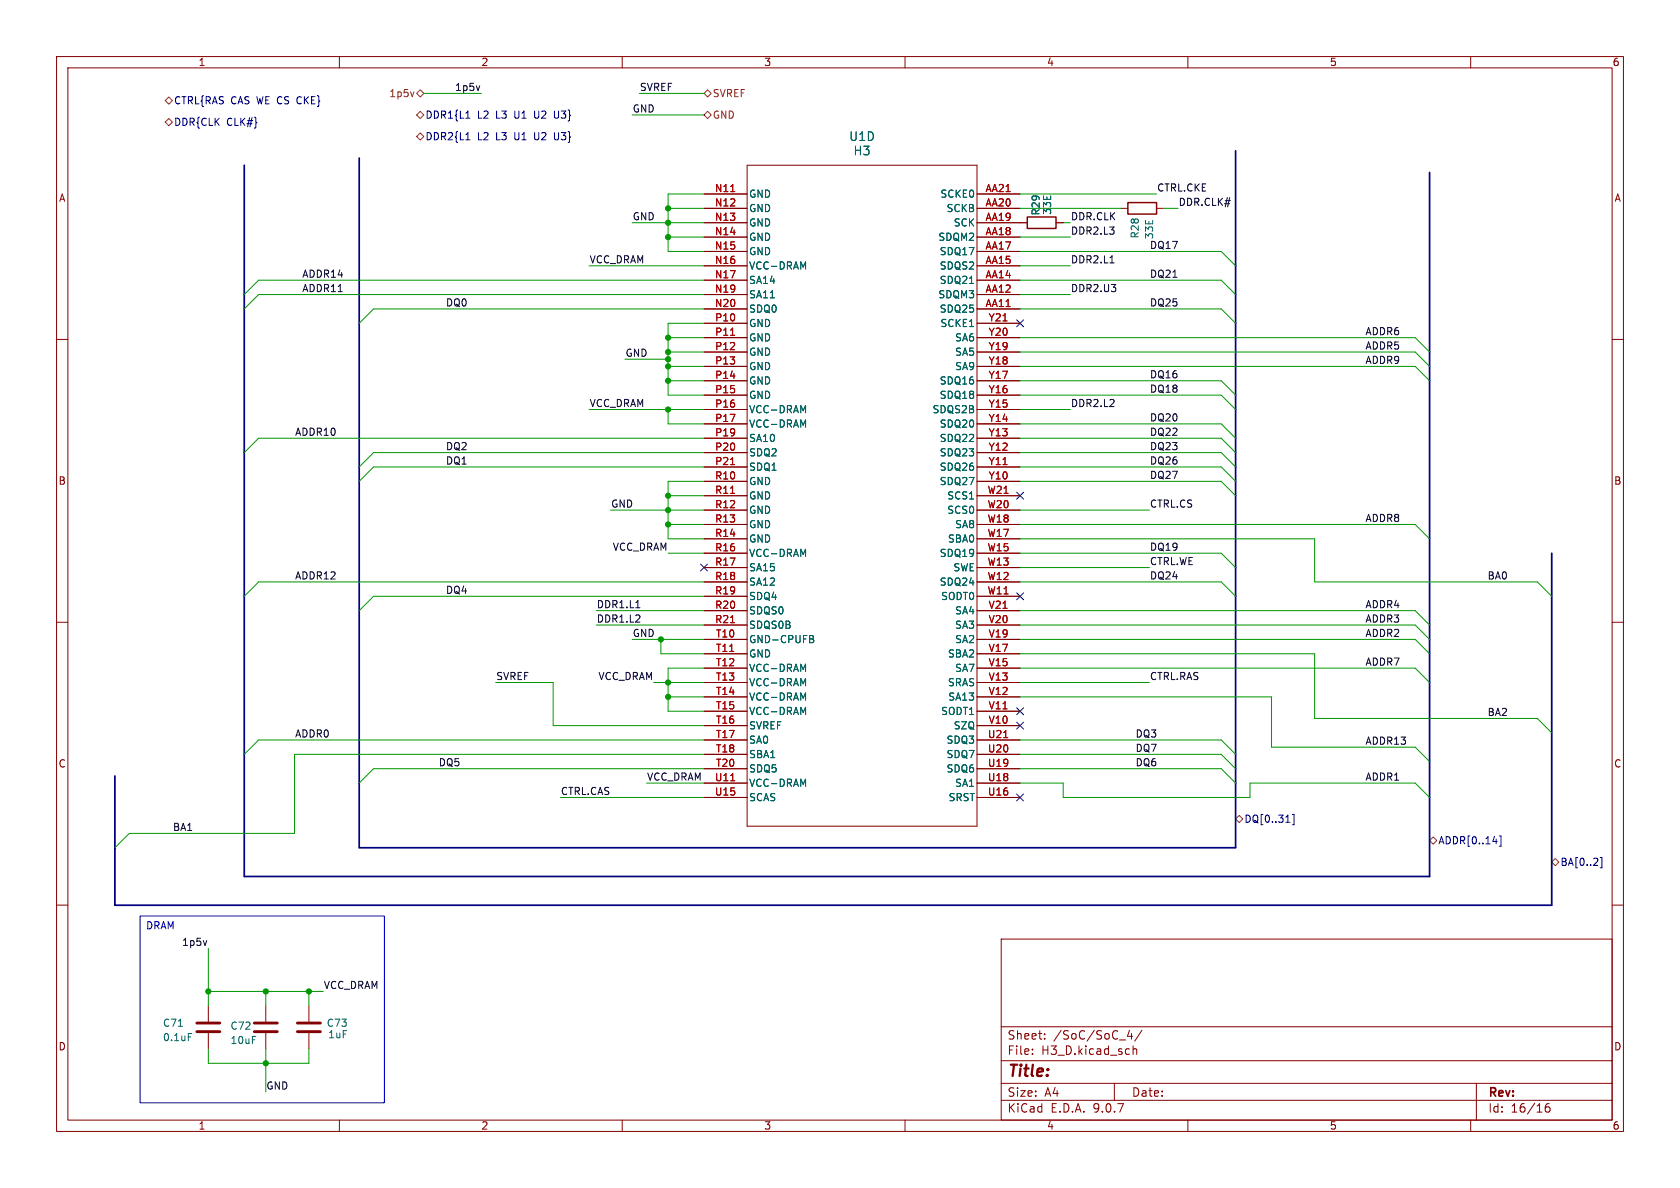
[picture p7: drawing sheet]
<svg xmlns="http://www.w3.org/2000/svg" width="297mm" height="210mm" viewBox="0 0 297 210" stroke-linecap="round" stroke-linejoin="round" font-family="sans-serif">
<g fill="none" stroke="#840000" stroke-width=".18">
<path d="M10 10h277v190h-277zM12 12h273v186h-273zM60 10v2M110 10v2M160 10v2M210 10v2M260 10v2M124.5 34.3h7.6M124.5 36.8h7.6M124.5 39.4h7.6M132.1 29.2h40.6v116.9h-40.6zM172.7 34.3h7.6"/>
<path d="M172.7 36.8h7.6M172.7 39.4h8.9M186.7 39.4h1.3M198.1 36.8h1.3M204.5 36.8h1.2M124.5 41.9h7.6M124.5 44.5h7.6M124.5 47h7.6M124.5 49.5h7.6M124.5 52.1h7.6M124.5 54.6h7.6M124.5 57.2h7.6"/>
<path d="M124.5 59.7h7.6M172.7 41.9h7.6M172.7 44.5h7.6M172.7 47h7.6M172.7 49.5h7.6M172.7 52.1h7.6M172.7 54.6h7.6M172.7 57.2h7.6M172.7 59.7h7.6M10 60h2M124.5 62.2h7.6M124.5 64.8h7.6"/>
<path d="M124.5 67.3h7.6M124.5 69.9h7.6M124.5 72.4h7.6M124.5 74.9h7.6M124.5 77.5h7.6M172.7 62.2h7.6M172.7 64.8h7.6M172.7 67.3h7.6M172.7 69.9h7.6M172.7 72.4h7.6M172.7 74.9h7.6M172.7 77.5h7.6"/>
<path d="M285 60h2M124.5 80h7.6M124.5 82.6h7.6M124.5 85.1h7.6M124.5 87.6h7.6M124.5 90.2h7.6M124.5 92.7h7.6M124.5 95.3h7.6M124.5 97.8h7.6M172.7 80h7.6M172.7 82.6h7.6M172.7 85.1h7.6"/>
<path d="M172.7 87.6h7.6M172.7 90.2h7.6M172.7 92.7h7.6M172.7 95.3h7.6M172.7 97.8h7.6M10 110h2M124.5 100.3h7.6M124.5 102.9h7.6M124.5 105.4h7.6M124.5 108h7.6M124.5 110.5h7.6M124.5 113h7.6"/>
<path d="M124.5 115.6h7.6M124.5 118.1h7.6M172.7 100.3h7.6M172.7 102.9h7.6M172.7 105.4h7.6M172.7 108h7.6M172.7 110.5h7.6M172.7 113h7.6M172.7 115.6h7.6M172.7 118.1h7.6M285 110h2M124.5 120.7h7.6"/>
<path d="M124.5 123.2h7.6M124.5 125.7h7.6M124.5 128.3h7.6M124.5 130.8h7.6M124.5 133.4h7.6M124.5 135.9h7.6M124.5 138.4h7.6M172.7 120.7h7.6M172.7 123.2h7.6M172.7 125.7h7.6M172.7 128.3h7.6M172.7 130.8h7.6"/>
<path d="M172.7 133.4h7.6M172.7 135.9h7.6M172.7 138.4h7.6M124.5 141h7.6M172.7 141h7.6M10 160h2M36.8 177.8v2.8M47 177.8v2.8M54.6 177.8v2.8M177 166h108v32h-108zM285 160h2M36.8 182.6v2.8"/>
<path d="M47 182.6v2.8M54.6 182.6v2.8M60 198v2M110 198v2M160 198v2M177 194.5h108M177 191.5h108M177 187.5h108M177 181.5h108M182.5 186.3v.1M182.5 185.5v.1M184.7 183.6v.1"/>
<path d="M184.7 182.8v.1M197 191.5v3M199.7 182.1l-.4 1.1h.9M200 182.7v1M200.3 184.9v1.5M200.3 185.5l.2-.1 .4 .1 .1 .9M201.9 182.1l-1.3 2M210 198v2M260 198v2M261 191.5v6.5M273.9 195.1a.59 .59 0 0 0-.7 .6v.6l.1 .2 .4 .1 .3-.1v-.5l-.1-.3h-.4l-.3 .3"/>
</g>
<path d="M129.2 33.9h.7M129.1 59.3h.8M129.1 82.1h.8M129.1 87.2h.8M129.1 110.1h.8M129.2 138h.7M177.4 130.4h.8" fill="none" stroke="#a90000" stroke-width=".18"/>
<g fill="none" stroke="#006464" stroke-width=".18">
<path d="M142 47.2l.4-.9v1.3M171.4 50.1h.7M142 72.6l.4-.9v1.3M142 75.1l.4-.9v1.3M142 98l.4-.9v1.3M142 118.3l.4-.9v1.3M143.1 112.3l.6 .2 .1 .2-.2 .2M143.1 112.9h.5M143.6 112.9l.3 .3-.1 .3-.7 .1M142 120.9l.4-.9v1.2M142 123.4l.4-.9v1.3M142 125.9l.4-.9v1.3"/>
<path d="M142 138.6l.4-.9v1.3M31.5 181.4h.8M33.3 182.7h.6"/>
</g>
<path d="M34.8 182.4h4.1M34.8 180.8h4.1M45 182.4h4M45 180.8h4M52.6 182.4h4M52.6 180.8h4" fill="none" stroke="#840000" stroke-width=".51"/>
<path d="M181.6 38.4h5.1v2h-5.1zM199.4 35.8h5.1v2h-5.1z" fill="none" stroke="#840000" stroke-width=".25"/>
<path d="M29.2 17.8l.6-.7 .7 .7-.7 .6zM73.2 16.2l-.3 .9M73.7 16.5l.6-.6 .6 .6-.6 .6zM74.3 19.7l.6 .6-.6 .7-.6-.7zM124.5 16.5l.6-.6 .6 .6-.6 .6zM125.1 19.7l.6 .6-.6 .7-.6-.7zM29.2 21.6l.6-.6 .7 .6-.7 .6zM73.7 24.1l.6-.6 .6 .6-.6 .7zM218.4 144.8l.7-.7 .6 .7-.6 .6zM252.7 148.6l.7-.6 .6 .6-.6 .6zM274.3 152.4l.7-.6 .6 .6-.6 .6z" fill="none" stroke="#725600" stroke-width=".18"/>
<g fill="none" stroke="#000084" stroke-width=".18">
<path d="M98 19.6v1.1l.3 .2M82.4 20.9h.7M82.4 24.7h.7M98 23.4v1.1l.3 .2M179.7 56.5l1.2 1.3M180.9 56.5l-1.2 1.3M123.9 99.7l1.2 1.2M125.1 99.7l-1.2 1.2M179.7 87l1.2 1.2M180.9 87l-1.2 1.2M179.7 104.8l1.2 1.2M180.9 104.8l-1.2 1.2"/>
<path d="M179.7 125.1l1.2 1.2M179.7 127.7l1.2 1.2M180.9 125.1l-1.2 1.2M180.9 127.7l-1.2 1.2M179.7 140.4l1.2 1.2M180.9 140.4l-1.2 1.2M227.3 145.4h.7M228.5 144h.3v1.8h-.3M263.9 148.7h.8M265.1 147.8h.3v1.8h-.3M282.9 151.6h.3v1.8h-.3"/>
</g>
<path d="M84.8 15.2l-.3 .8M196.2 46.5h.8M112.4 107.4h.7M36.5 166.3l-.3 .8" fill="none" stroke="#0f0f0f" stroke-width=".18"/>
<path d="M43.2 29.2v125.7h209.5v-124.4M218.4 26.7v123.2h-154.9v-122M274.3 97.8v62.2h-254v-22.8" fill="none" stroke="#000084" stroke-width=".3"/>
<g fill="none" stroke="#009600" stroke-width=".18">
<path d="M74.9 16.5h10.2M113 16.5h11.5M111.8 39.4h12.7M111.8 20.3h12.7M118.1 36.8h6.4M124.5 34.3h-6.4v10.2h6.4M180.3 36.8h17.8M180.3 34.3h24.2M188 39.4h1.2M205.7 36.8h2.6M104.1 47h20.4M118.1 59.7h6.4"/>
<path d="M118.1 41.9h6.4M124.5 57.2h-6.4v12.7h6.4M124.5 54.6h-58.5l-2.5 2.6M124.5 52.1h-78.8l-2.5 2.5M124.5 49.5h-78.8l-2.5 2.6M180.3 47h8.9M180.3 59.7h69.9l2.5 2.5M180.3 54.6h35.6l2.5 2.6M180.3 52.1h8.9M180.3 49.5h35.6l2.5 2.6M180.3 41.9h8.9M180.3 44.5h35.6l2.5 2.5"/>
<path d="M104.1 72.4h20.4M110.5 63.5h7.6M118.1 72.4v2.5h6.4M118.1 67.3h6.4M118.1 64.8h6.4M118.1 62.2h6.4M124.5 77.5h-78.8l-2.5 2.5M180.3 72.4h8.9M180.3 67.3h35.6l2.5 2.6M180.3 64.8h69.9l2.5 2.5M180.3 69.9h35.6l2.5 2.5M180.3 74.9h35.6l2.5 2.6"/>
<path d="M180.3 62.2h69.9l2.5 2.6M180.3 77.5h35.6l2.5 2.5M107.9 90.2h16.6M118.1 92.7h6.4M118.1 97.8h6.4M118.1 87.6h6.4M124.5 85.1h-6.4v10.2h6.4M124.5 82.6h-58.5l-2.5 2.5M124.5 80h-58.5l-2.5 2.6M180.3 92.7h69.9l2.5 2.6M180.3 97.8h35.6l2.5 2.5M180.3 95.3h52.1v7.6h39.4l2.5 2.5"/>
<path d="M180.3 85.1h35.6l2.5 2.5M180.3 82.6h35.6l2.5 2.5M180.3 80h35.6l2.5 2.6M180.3 90.2h22.9M105.4 108h19.1M105.4 110.5h19.1M111.8 113h12.7M116.8 113v2.6h7.7M124.5 118.1h-6.4v7.6h6.4M124.5 105.4h-58.5l-2.5 2.6M124.5 102.9h-78.8l-2.5 2.5M180.3 108h69.9l2.5 2.5"/>
<path d="M180.3 115.6h52.1v11.4h39.4l2.5 2.5M180.3 118.1h69.9l2.5 2.6M180.3 113h69.9l2.5 2.6M180.3 110.5h69.9l2.5 2.5M180.3 102.9h35.6l2.5 2.5M180.3 100.3h22.9M87.6 120.7h10.2v7.6h26.7M114.3 138.4h10.2M115.6 120.7h8.9M118.1 123.2h6.4M124.5 135.9h-58.5l-2.5 2.5M124.5 133.4h-72.4v13.9h-29.2l-2.6 2.6"/>
<path d="M124.5 130.8h-78.8l-2.5 2.6M180.3 120.7h22.9M180.3 135.9h35.6l2.5 2.5M180.3 130.8h35.6l2.5 2.6M180.3 133.4h35.6l2.5 2.5M180.3 138.4h7.7v2.6h33v-2.6h29.2l2.5 2.6M180.3 123.2h44.5v8.9h25.4l2.5 2.5M99.1 141h25.4M36.8 167.6v10.2M36.8 175.3h20.3M47 175.3v2.5M54.6 175.3v2.5"/>
<path d="M36.8 185.4v2.6h17.8v-2.6M47 185.4v7.6"/>
</g>
<path d="M24.8 161.9h43.1v33h-43.1z" fill="none" stroke="#0000c2" stroke-width=".18"/>
<g fill="#009600" stroke="#009600" stroke-width=".18">
<circle cx="116.8" cy="113" r=".46"/>
<circle cx="118.1" cy="120.7" r=".46"/>
<circle cx="118.1" cy="123.2" r=".46"/>
<circle cx="118.1" cy="41.9" r=".46"/>
<circle cx="118.1" cy="59.7" r=".46"/>
<circle cx="118.1" cy="39.4" r=".46"/>
<circle cx="118.1" cy="72.4" r=".46"/>
<circle cx="118.1" cy="67.3" r=".46"/>
<circle cx="118.1" cy="92.7" r=".46"/>
<circle cx="118.1" cy="64.8" r=".46"/>
<circle cx="118.1" cy="62.2" r=".46"/>
<circle cx="118.1" cy="63.5" r=".46"/>
<circle cx="118.1" cy="90.2" r=".46"/>
<circle cx="47" cy="175.3" r=".46"/>
<circle cx="54.6" cy="175.3" r=".46"/>
<circle cx="47" cy="188" r=".46"/>
<circle cx="36.8" cy="175.3" r=".46"/>
<circle cx="118.1" cy="87.6" r=".46"/>
<circle cx="118.1" cy="36.8" r=".46"/>
</g>
<text font-size="2.8" fill="#840000" x="178" y="190.9">Title:</text>
<g font-size="2.1" fill="#006464">
<text x="150" y="25.1">U1D</text>
<text x="150.8" y="27.7">H3</text>
</g>
<g font-size="2.1" fill="#840000">
<text x="178" y="184">Sheet:</text>
<text x="186.2" y="184">/SoC/SoC_4/</text>
<text x="178" y="186.7">File:</text>
<text x="184.1" y="186.7">H3_D.kicad_sch</text>
<text x="178" y="196.9">KiCad</text>
<text x="178" y="194.1">Size:</text>
<text x="184.7" y="194.1">A4</text>
<text x="185.7" y="196.9">E.D.A.</text>
<text x="193.3" y="196.9">9.0.7</text>
<text x="200" y="194.1">Date:</text>
<text x="263" y="194.3">Rev:</text>
<text x="263" y="196.9">Id:</text>
<text x="267.1" y="196.9">16/16</text>
</g>
<g font-size="1.8" fill="#840000">
<text x="35" y="11.9">1</text>
<text x="85" y="11.9">2</text>
<text x="135" y="11.9">3</text>
<text x="185" y="11.9">4</text>
<text x="235" y="11.9">5</text>
<text x="285" y="11.9">6</text>
<text x="10.3" y="35.9">A</text>
<text x="285.3" y="35.9">A</text>
<text x="10.3" y="85.9">B</text>
<text x="285.3" y="85.9">B</text>
<text x="10.3" y="135.9">C</text>
<text x="285.3" y="135.9">C</text>
<text x="10.3" y="185.9">D</text>
<text x="285.3" y="185.9">D</text>
<text x="35" y="199.9">1</text>
<text x="85" y="199.9">2</text>
<text x="135" y="199.9">3</text>
<text x="185" y="199.9">4</text>
<text x="235" y="199.9">5</text>
<text x="285" y="199.9">6</text>
</g>
<g font-size="1.8" fill="#725600">
<text x="68.7" y="17.4">1p5v</text>
<text x="125.9" y="17.4">SVREF</text>
<text x="125.9" y="21.2">GND</text>
</g>
<g font-size="1.8" fill="#0f0f0f">
<text x="80.4" y="16.2">1p5v</text>
<text x="113" y="16.2">SVREF</text>
<text x="111.8" y="20">GND</text>
<text x="204.5" y="33.9">CTRL.CKE</text>
<text x="111.8" y="39">GND</text>
<text x="189.2" y="41.6">DDR2.L3</text>
<text x="189.2" y="39">DDR.CLK</text>
<text x="208.3" y="36.5">DDR.CLK#</text>
<text x="104.1" y="46.6">VCC_DRAM</text>
<text x="189.2" y="46.6">DDR2.L1</text>
<text x="203.2" y="44.1">DQ17</text>
<text x="204.1" y="42.4" transform="rotate(-90 204.1 42.4)">33E</text>
<text x="53.3" y="49.2">ADDR14</text>
<text x="53.3" y="51.7">ADDR11</text>
<text x="189.2" y="51.7">DDR2.U3</text>
<text x="203.2" y="49.2">DQ21</text>
<text x="78.7" y="54.3">DQ0</text>
<text x="203.2" y="54.3">DQ25</text>
<text x="241.3" y="59.3">ADDR6</text>
<text x="110.5" y="63.2">GND</text>
<text x="241.3" y="64.4">ADDR9</text>
<text x="241.3" y="61.9">ADDR5</text>
<text x="203.2" y="69.5">DQ18</text>
<text x="203.2" y="67">DQ16</text>
<text x="52.1" y="77.1">ADDR10</text>
<text x="104.1" y="72">VCC_DRAM</text>
<text x="189.2" y="72">DDR2.L2</text>
<text x="203.2" y="77.1">DQ22</text>
<text x="203.2" y="74.6">DQ20</text>
<text x="78.7" y="82.2">DQ1</text>
<text x="78.7" y="79.7">DQ2</text>
<text x="203.2" y="79.7">DQ23</text>
<text x="203.2" y="82.2">DQ26</text>
<text x="107.9" y="89.8">GND</text>
<text x="203.2" y="84.7">DQ27</text>
<text x="203.2" y="89.8">CTRL.CS</text>
<text x="241.3" y="92.4">ADDR8</text>
<text x="108.2" y="97.4">VCC_DRAM</text>
<text x="203.2" y="97.4">DQ19</text>
<text x="203.2" y="100">CTRL.WE</text>
<text x="52.1" y="102.5">ADDR12</text>
<text x="78.7" y="105.1">DQ4</text>
<text x="105.4" y="107.6">DDR1.L1</text>
<text x="203.2" y="102.5">DQ24</text>
<text x="241.3" y="107.6">ADDR4</text>
<text x="262.9" y="102.5">BA0</text>
<text x="105.4" y="110.1">DDR1.L2</text>
<text x="111.8" y="112.7">GND</text>
<text x="241.3" y="112.7">ADDR2</text>
<text x="241.3" y="110.1">ADDR3</text>
<text x="241.3" y="117.8">ADDR7</text>
<text x="87.6" y="120.3">SVREF</text>
<text x="105.7" y="120.3">VCC_DRAM</text>
<text x="203.2" y="120.3">CTRL.RAS</text>
<text x="52.1" y="130.5">ADDR0</text>
<text x="200.7" y="130.5">DQ3</text>
<text x="241.3" y="131.7">ADDR13</text>
<text x="262.9" y="126.7">BA2</text>
<text x="77.5" y="135.5">DQ5</text>
<text x="200.7" y="135.5">DQ6</text>
<text x="200.7" y="133">DQ7</text>
<text x="99.1" y="140.6">CTRL.CAS</text>
<text x="114.3" y="138.1">VCC_DRAM</text>
<text x="241.3" y="138.1">ADDR1</text>
<text x="30.5" y="147">BA1</text>
<text x="32.1" y="167.3">1p5v</text>
<text x="57.1" y="174.9">VCC_DRAM</text>
<text x="47" y="192.7">GND</text>
</g>
<g font-size="1.8" fill="#000084">
<text x="30.7" y="22.5">DDR{CLK</text>
<text x="30.7" y="18.6">CTRL{RAS</text>
<text x="40.1" y="22.5">CLK#}</text>
<text x="40.8" y="18.6">CAS WE CS CKE}</text>
<text x="75.1" y="21.2">DDR1{L1</text>
<text x="84.4" y="21.2">L2</text>
<text x="87.8" y="21.2">L3</text>
<text x="91.2" y="21.2">U1</text>
<text x="94.9" y="21.2">U2</text>
<text x="98.6" y="21.2">U3}</text>
<text x="75.1" y="25">DDR2{L1</text>
<text x="84.4" y="25">L2</text>
<text x="87.8" y="25">L3</text>
<text x="91.2" y="25">U1</text>
<text x="94.9" y="25">U2</text>
<text x="98.6" y="25">U3}</text>
<text x="219.9" y="145.6">DQ[0..31]</text>
<text x="254.2" y="149.5">ADDR[0..14]</text>
<text x="275.8" y="153.3">BA[0..2]</text>
</g>
<g font-size="1.8" fill="#a90000">
<text x="126.3" y="34">N11</text>
<text x="174.1" y="34">AA21</text>
<text x="126.3" y="36.6">N12</text>
<text x="126.3" y="39.1">N13</text>
<text x="126.3" y="41.7">N14</text>
<text x="174.1" y="36.6">AA20</text>
<text x="174.1" y="39.1">AA19</text>
<text x="174.1" y="41.7">AA18</text>
<text x="126.3" y="44.2">N15</text>
<text x="126.3" y="46.7">N16</text>
<text x="174.1" y="44.2">AA17</text>
<text x="174.1" y="46.7">AA15</text>
<text x="126.3" y="49.3">N17</text>
<text x="126.3" y="51.8">N19</text>
<text x="174.1" y="49.3">AA14</text>
<text x="174.1" y="51.8">AA12</text>
<text x="126.3" y="54.4">N20</text>
<text x="126.3" y="56.9">P10</text>
<text x="126.3" y="59.4">P11</text>
<text x="174.1" y="54.4">AA11</text>
<text x="174.7" y="56.9">Y21</text>
<text x="174.7" y="59.4">Y20</text>
<text x="126.3" y="62">P12</text>
<text x="126.3" y="64.5">P13</text>
<text x="174.7" y="62">Y19</text>
<text x="174.7" y="64.5">Y18</text>
<text x="126.3" y="67.1">P14</text>
<text x="126.3" y="69.6">P15</text>
<text x="174.7" y="67.1">Y17</text>
<text x="174.7" y="69.6">Y16</text>
<text x="126.3" y="72.1">P16</text>
<text x="126.3" y="74.7">P17</text>
<text x="126.3" y="77.2">P19</text>
<text x="174.7" y="72.1">Y15</text>
<text x="174.7" y="74.7">Y14</text>
<text x="174.7" y="77.2">Y13</text>
<text x="126.3" y="79.8">P20</text>
<text x="126.3" y="82.3">P21</text>
<text x="174.7" y="79.8">Y12</text>
<text x="174.7" y="82.3">Y11</text>
<text x="126.3" y="84.8">R10</text>
<text x="126.3" y="87.4">R11</text>
<text x="126.3" y="89.9">R12</text>
<text x="174.5" y="87.4">W21</text>
<text x="174.5" y="89.9">W20</text>
<text x="174.7" y="84.8">Y10</text>
<text x="126.3" y="92.5">R13</text>
<text x="126.3" y="95">R14</text>
<text x="174.5" y="92.5">W18</text>
<text x="174.5" y="95">W17</text>
<text x="126.3" y="97.5">R16</text>
<text x="126.3" y="100.1">R17</text>
<text x="174.5" y="97.5">W15</text>
<text x="174.5" y="100.1">W13</text>
<text x="126.3" y="102.6">R18</text>
<text x="126.3" y="105.2">R19</text>
<text x="126.3" y="107.7">R20</text>
<text x="174.5" y="102.6">W12</text>
<text x="174.5" y="105.2">W11</text>
<text x="174.7" y="107.7">V21</text>
<text x="126.3" y="110.2">R21</text>
<text x="126.5" y="112.8">T10</text>
<text x="174.7" y="110.2">V20</text>
<text x="174.7" y="112.8">V19</text>
<text x="126.5" y="115.3">T11</text>
<text x="126.5" y="117.9">T12</text>
<text x="174.7" y="115.3">V17</text>
<text x="174.7" y="117.9">V15</text>
<text x="126.5" y="120.4">T13</text>
<text x="126.5" y="122.9">T14</text>
<text x="126.5" y="125.5">T15</text>
<text x="174.7" y="120.4">V13</text>
<text x="174.7" y="122.9">V12</text>
<text x="174.7" y="125.5">V11</text>
<text x="126.5" y="128">T16</text>
<text x="126.5" y="130.6">T17</text>
<text x="174.6" y="130.6">U21</text>
<text x="174.7" y="128">V10</text>
<text x="126.5" y="133.1">T18</text>
<text x="126.5" y="135.6">T20</text>
<text x="174.6" y="133.1">U20</text>
<text x="174.6" y="135.6">U19</text>
<text x="126.3" y="138.2">U11</text>
<text x="126.3" y="140.7">U15</text>
<text x="174.6" y="138.2">U18</text>
<text x="174.6" y="140.7">U16</text>
</g>
<g font-size="1.8" fill="#006464">
<text x="132.3" y="35.2">GND</text>
<text x="166.2" y="35.2">SCKE0</text>
<text x="132.3" y="37.7">GND</text>
<text x="132.3" y="40.2">GND</text>
<text x="167.2" y="37.7">SCKB</text>
<text x="168.5" y="40.2">SCK</text>
<text x="184" y="38.2" transform="rotate(-90 184 38.2)">R29</text>
<text x="186" y="38.1" transform="rotate(-90 186 38.1)">33E</text>
<text x="132.3" y="42.8">GND</text>
<text x="132.3" y="45.3">GND</text>
<text x="132.3" y="47.9">VCC-DRAM</text>
<text x="165.8" y="42.8">SDQM2</text>
<text x="166" y="45.3">SDQ17</text>
<text x="166" y="47.9">SDQS2</text>
<text x="201.5" y="42.3" transform="rotate(-90 201.5 42.3)">R28</text>
<text x="132.3" y="50.4">SA14</text>
<text x="132.3" y="52.9">SA11</text>
<text x="165.8" y="52.9">SDQM3</text>
<text x="166" y="50.4">SDQ21</text>
<text x="132.3" y="55.5">SDQ0</text>
<text x="132.3" y="58">GND</text>
<text x="166" y="55.5">SDQ25</text>
<text x="166.2" y="58">SCKE1</text>
<text x="132.3" y="60.6">GND</text>
<text x="132.3" y="63.1">GND</text>
<text x="132.3" y="65.6">GND</text>
<text x="168.8" y="60.6">SA6</text>
<text x="168.8" y="63.1">SA5</text>
<text x="168.8" y="65.6">SA9</text>
<text x="132.3" y="68.2">GND</text>
<text x="132.3" y="70.7">GND</text>
<text x="166" y="68.2">SDQ16</text>
<text x="166" y="70.7">SDQ18</text>
<text x="132.3" y="73.3">VCC-DRAM</text>
<text x="132.3" y="75.8">VCC-DRAM</text>
<text x="164.8" y="73.3">SDQS2B</text>
<text x="166" y="75.8">SDQ20</text>
<text x="132.3" y="78.3">SA10</text>
<text x="132.3" y="80.9">SDQ2</text>
<text x="132.3" y="83.4">SDQ1</text>
<text x="166" y="78.3">SDQ22</text>
<text x="166" y="80.9">SDQ23</text>
<text x="166" y="83.4">SDQ26</text>
<text x="132.3" y="86">GND</text>
<text x="132.3" y="88.5">GND</text>
<text x="166" y="86">SDQ27</text>
<text x="167.4" y="88.5">SCS1</text>
<text x="132.3" y="91">GND</text>
<text x="132.3" y="93.6">GND</text>
<text x="167.4" y="91">SCS0</text>
<text x="168.8" y="93.6">SA8</text>
<text x="132.3" y="96.1">GND</text>
<text x="132.3" y="98.7">VCC-DRAM</text>
<text x="132.3" y="101.2">SA15</text>
<text x="166" y="98.7">SDQ19</text>
<text x="167.5" y="96.1">SBA0</text>
<text x="168.5" y="101.2">SWE</text>
<text x="132.3" y="103.7">SA12</text>
<text x="132.3" y="106.3">SDQ4</text>
<text x="166" y="103.7">SDQ24</text>
<text x="166.3" y="106.3">SODT0</text>
<text x="132.3" y="108.8">SDQS0</text>
<text x="132.3" y="111.4">SDQS0B</text>
<text x="132.3" y="113.9">GND-CPUFB</text>
<text x="168.8" y="108.8">SA4</text>
<text x="168.8" y="111.4">SA3</text>
<text x="168.8" y="113.9">SA2</text>
<text x="132.3" y="116.4">GND</text>
<text x="132.3" y="119">VCC-DRAM</text>
<text x="167.5" y="116.4">SBA2</text>
<text x="168.8" y="119">SA7</text>
<text x="132.3" y="121.5">VCC-DRAM</text>
<text x="132.3" y="124.1">VCC-DRAM</text>
<text x="167.5" y="121.5">SRAS</text>
<text x="167.5" y="124.1">SA13</text>
<text x="132.3" y="126.6">VCC-DRAM</text>
<text x="132.3" y="129.1">SVREF</text>
<text x="132.3" y="131.7">SA0</text>
<text x="166.3" y="126.6">SODT1</text>
<text x="167.2" y="131.7">SDQ3</text>
<text x="168.5" y="129.1">SZQ</text>
<text x="132.3" y="134.2">SBA1</text>
<text x="132.3" y="136.8">SDQ5</text>
<text x="167.2" y="134.2">SDQ7</text>
<text x="167.2" y="136.8">SDQ6</text>
<text x="132.3" y="139.3">VCC-DRAM</text>
<text x="132.3" y="141.8">SCAS</text>
<text x="167.6" y="141.8">SRST</text>
<text x="168.8" y="139.3">SA1</text>
<text x="28.7" y="181.7">C71</text>
<text x="28.7" y="184.3">0.1uF</text>
<text x="40.6" y="182.2">C72</text>
<text x="40.6" y="184.8">10uF</text>
<text x="57.7" y="181.7">C73</text>
<text x="57.9" y="183.7">1uF</text>
</g>
<text font-size="1.8" fill="#0000c2" x="25.7" y="164.6">DRAM</text>
</svg>
